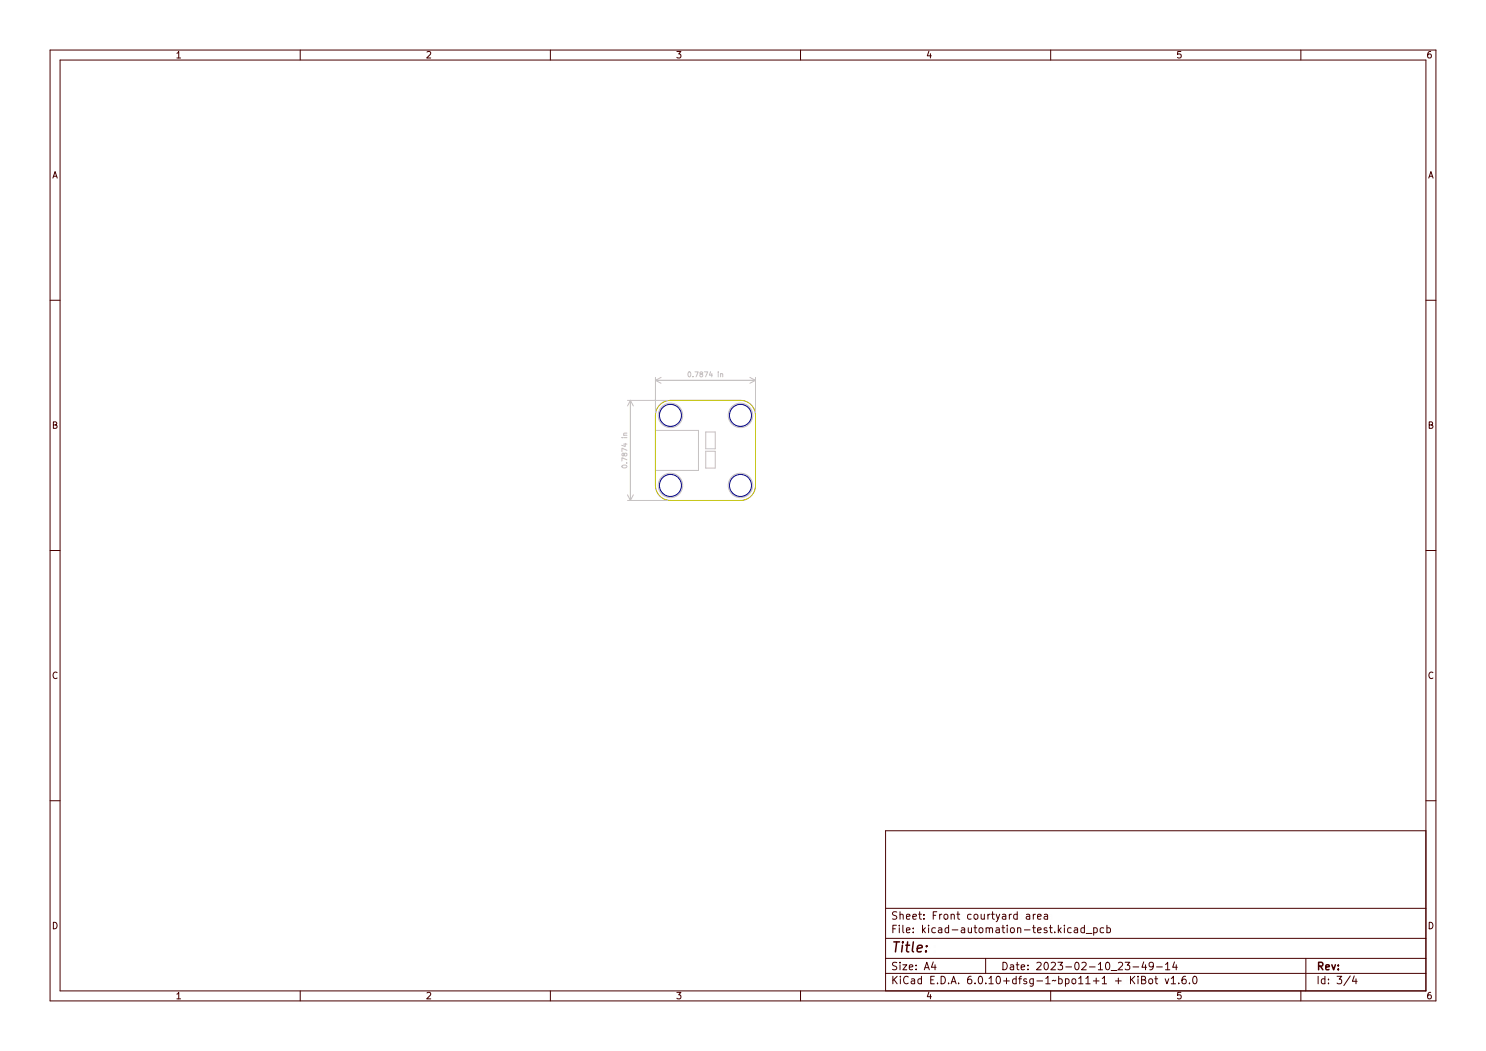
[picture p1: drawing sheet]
<svg xmlns="http://www.w3.org/2000/svg" width="1485mm" height="1050mm" viewBox="0 0 1485 1050" stroke-linecap="round" stroke-linejoin="round" font-family="sans-serif">
<g fill="none" stroke="#c2c2c2" stroke-width="1">
<path d="M655 377v35M655 380h100M655 380l6 3M661 377l-6 3M688 372a2.4 2.4 0 0 1 3 2 2.4 2.4 0 0 1-2 3l-2-2zM688 372a1.8 1.8 0 0 1 2 2 1.8 1.8 0 0 1-2 2zM692 376h1v1h-1zM695 372h3l-1 5h-1l2-5h-3zM700 372a1.4 1.4 0 0 1 2 0 1.4 1.4 0 0 1-1 2 1.4 1.4 0 0 1 1 2 1.4 1.4 0 0 1-2 0 1.4 1.4 0 0 1 0-2l-1-1zM703 372h3l-1 5h-1l2-5h-3zM709 372h1v3h1l-1 2h-1v-1h-2zM709 372v3h-1z"/>
<path d="M716 373h1v3l2 1h-3l1-1v-2zM717 372h.1M720 373h2v4v-3l-1-1-1 1v3zM749 377l6 3M755 377v35M755 380l-6 3M627 400h40M630 400v100M630 400l-3 6M630 400l3 6M622 438h.1M623 438h3l1-2v3l-1-1h-2l-1 1z"/>
<path d="M623 433l4-1v1h-3l-1 1 1 1h3h-4zM655 430h43v40h-43zM705 432h10v16h-10zM622 456l5 2v1l-5-2v3zM622 448l5 2v1l-5-2v2zM622 445h3l1-1 1 2h-1v2h-1l-3-2zM622 453h1h1a1.4 1.4 0 0 1 2 0 1.4 1.4 0 0 1 0 2 1.4 1.4 0 0 1-2 0 1.4 1.4 0 0 1-2 0 1.4 1.4 0 0 1 0-2zM622 446h3v1zM705 451h10v17h-10zM622 465a2.4 2.4 0 0 1 3-1 2.4 2.4 0 0 1 1 3 2.4 2.4 0 0 1-3 1 2.4 2.4 0 0 1-1-3zM622 465h2a1.4 1.4 0 0 1 2 0 1.4 1.4 0 0 1 0 2 1.4 1.4 0 0 1-2 0l-2-1zM626 462h1h-1z"/>
<path d="M627 500h40M627 494l3 6M633 494l-3 6"/>
<circle cx="689" cy="374" r=".4"/>
<circle cx="701" cy="375" r="1"/>
<circle cx="701" cy="373" r=".8"/>
<circle cx="670" cy="415" r="12"/>
<circle cx="740" cy="415" r="12"/>
<circle cx="623" cy="454" r=".8"/>
<circle cx="625" cy="454" r="1"/>
<circle cx="624" cy="466" r=".4"/>
<circle cx="670" cy="485" r="12"/>
<circle cx="740" cy="485" r="12"/>
</g>
<path d="M659 404a15 15 0 0 1 11-4h70a15 15 0 0 1 15 15v70a15 15 0 0 1-15 15h-70a15 15 0 0 1-15-15v-70a15 15 0 0 1 4-11z" fill="none" stroke="#c2c200" stroke-width="1"/>
<g fill="none" stroke="#000084" stroke-width="1">
<circle cx="670" cy="415" r="11"/>
<circle cx="740" cy="415" r="11"/>
<circle cx="670" cy="485" r="11"/>
<circle cx="740" cy="485" r="11"/>
</g>
<g fill="none" stroke="#480000" stroke-width="1">
<path d="M50 50h1385v950h-1385zM60 60h1365v930h-1365zM300 50v10M550 50v10M800 50v10M1050 50v10M1300 50v10M50 300h10M1425 300h10M50 550h10M1425 550h10M50 800h10"/>
<path d="M1425 800h10M1425 830h-540v160M885 907h540M891 912l3-1 1 1v1a1.6 1.6 0 0 0-3-1 1.5 1.5 0 0 0 0 2 2.5 2.5 0 0 1 3 4 2.5 2.5 0 0 1-4 0v-1a1.7 1.7 0 0 0 2 1 1.7 1.7 0 0 0 1-2 2.3 2.3 0 0 1-3-1 2.3 2.3 0 0 1 0-3zM897 911h1v3l1-1 2 1v5h-1v-4l-1-1-1 1v4h-1zM903 914a2.4 2.4 0 0 1 3-1 2.4 2.4 0 0 1 1 3h-4a2.1 2.1 0 0 0 2 2 2.1 2.1 0 0 0 2-1v1a3 3 0 0 1-4 0 3 3 0 0 1 0-4zM904 914h2v1h-2zM909 914a2.4 2.4 0 0 1 3-1 2.4 2.4 0 0 1 1 3h-4a2.1 2.1 0 0 0 2 2 2.1 2.1 0 0 0 2-1v1a3 3 0 0 1-4 0 3 3 0 0 1 0-4zM910 914h2v1h-2zM916 912h1v1h2v1h-2v3l2 1a1.6 1.6 0 0 1-2 1 1.6 1.6 0 0 1-1-2v-3h-1v-1h1zM922 913h2v2h-2zM922 917h2v2h-2z"/>
<path d="M933 911h4v1h-3v2h3v1h-3v4h-1zM940 913h1v1l1-1h2v1h-2l-1 1v4h-1zM946 914a1.8 1.8 0 0 1 2 2 1.8 1.8 0 0 1-2 2v-2zM951 913h1v1l1-1 2 1v5h-1v-4l-1-1-1 1v4h-1zM958 912h1v1h2v1h-2v3l2 1a1.6 1.6 0 0 1-2 1 1.6 1.6 0 0 1-1-2v-3h-1v-1h1zM970 914l2-1h1v1a2 2 0 0 0-2 1 2 2 0 0 0 0 2 2 2 0 0 0 2 0v1a2.9 2.9 0 0 1-4 0 2.9 2.9 0 0 1 1-4zM976 914a1.8 1.8 0 0 1 3 2 1.8 1.8 0 0 1-3 2v-2zM981 913h1v4l1 1 1-1v-4h1v6h-1v-1l-1 1-1-1zM988 913h1v1l1-1h2v1h-2l-1 1v4h-1zM994 912h1v1h2v1h-2v3l2 1a1.6 1.6 0 0 1-2 1 1.6 1.6 0 0 1-1-2v-3h-1v-1h1zM999 913h1l1 4 2-4h1l-3 7-1 1h-1v-1h1l1-1zM1005 913a2.5 2.5 0 0 1 3 0 2.5 2.5 0 0 1 1 2v4v-1a1.9 1.9 0 0 1-3 1 1.9 1.9 0 0 1-1-3 1.9 1.9 0 0 1 2-1h2l-1-1h-3z"/>
<path d="M1006 916a1.3 1.3 0 0 1 2 0 1.3 1.3 0 0 1 0 2 1.3 1.3 0 0 1-2 0zM1012 913h1v1l1-1h2v1h-2l-1 1v4h-1zM1018 913h1l1 1v-3h1v8h-1v-1a2.3 2.3 0 0 1-3 0 2.3 2.3 0 0 1 0-3zM1018 914a1.8 1.8 0 0 1 2 2 1.8 1.8 0 0 1-2 2v-2zM1029 913a2.5 2.5 0 0 1 3 0 2.5 2.5 0 0 1 2 2v4h-1v-1a1.9 1.9 0 0 1-3 1 1.9 1.9 0 0 1-1-3 1.9 1.9 0 0 1 2-1h2l-1-1h-3zM1030 916a1.3 1.3 0 0 1 2 0 1.3 1.3 0 0 1 0 2 1.3 1.3 0 0 1-2 0zM1036 913h1v1l1-1h2v1h-2l-1 1v4h-1zM1042 914a2.4 2.4 0 0 1 3-1 2.4 2.4 0 0 1 1 3h-4a2.1 2.1 0 0 0 1 2 2.1 2.1 0 0 0 3-1v1a3 3 0 0 1-4 0 3 3 0 0 1 0-4zM1042 914h2l1 1h-3zM1047 913a2.5 2.5 0 0 1 3 0 2.5 2.5 0 0 1 2 2v4h-1v-1a1.9 1.9 0 0 1-3 1 1.9 1.9 0 0 1-1-3 1.9 1.9 0 0 1 2-1h2l-1-1h-3zM1048 916a1.3 1.3 0 0 1 2 0 1.3 1.3 0 0 1 0 2 1.3 1.3 0 0 1-2 0zM885 937h540"/>
<path d="M891 925h4v1h-3v2h3v1h-3v3h-1zM897 927h2v4h2v1h-4v-1h2v-4h-2zM899 925v1zM903 924h2v7h2v1l-3-1v-6h-1zM909 927a2.4 2.4 0 0 1 3 0 2.4 2.4 0 0 1 1 3h-4a2.1 2.1 0 0 0 2 1 2.1 2.1 0 0 0 2 0v1a3 3 0 0 1-4-1 3 3 0 0 1 0-4zM910 928l2-1v2h-2zM916 927h2v1h-2zM916 931h2v1h-2zM927 925h1v4l2-2h2l-3 2 3 3h-1l-2-3-1 1v2h-1zM933 927h3v4h1v1h-4v-1h2v-4h-2zM935 925h1v1h-1zM940 927h2h1v1a2 2 0 0 0-3 0 2 2 0 0 0 0 3 2 2 0 0 0 3 0v1a2.9 2.9 0 0 1-4-1 2.9 2.9 0 0 1 1-4z"/>
<path d="M945 927a2.5 2.5 0 0 1 3 0 2.5 2.5 0 0 1 1 2v3h-1v-1a1.9 1.9 0 0 1-2 1 1.9 1.9 0 0 1-1-2 1.9 1.9 0 0 1 2-1h1v-1h-3zM946 930a1.3 1.3 0 0 1 2-1 1.3 1.3 0 0 1 0 2 1.3 1.3 0 0 1-2 0zM952 927h1h1v-2h1v7h-1v-1a2.3 2.3 0 0 1-3 1 2.3 2.3 0 0 1 0-4zM952 928a1.8 1.8 0 0 1 2 1 1.8 1.8 0 0 1-2 2v-2zM958 929h2v1h-2zM963 927a2.5 2.5 0 0 1 3 0 2.5 2.5 0 0 1 1 2v3h-1v-1a1.9 1.9 0 0 1-2 1 1.9 1.9 0 0 1-1-2 1.9 1.9 0 0 1 2-1h1v-1h-3zM964 930a1.3 1.3 0 0 1 2-1 1.3 1.3 0 0 1 0 2 1.3 1.3 0 0 1-2 0zM969 927h1v4h1l1-1v-3h1v5h-1v-1l-1 1h-1zM976 925h1v2h2h-2v4h2a1.6 1.6 0 0 1-2 1 1.6 1.6 0 0 1-1-2v-3h-1h1zM982 928a1.8 1.8 0 0 1 3 1 1.8 1.8 0 0 1-3 2v-2zM987 927h4l1 5h-1l-1-5v1v4h-1l-1-5v5h-1zM993 927a2.5 2.5 0 0 1 3 0 2.5 2.5 0 0 1 1 2v3h-1v-1a1.9 1.9 0 0 1-2 1 1.9 1.9 0 0 1-1-2 1.9 1.9 0 0 1 2-1h1v-1h-3z"/>
<path d="M994 930a1.3 1.3 0 0 1 2-1 1.3 1.3 0 0 1 0 2 1.3 1.3 0 0 1-2 0zM1000 925h1v2h2h-2v4h2a1.6 1.6 0 0 1-2 1 1.6 1.6 0 0 1-1-2v-3h-1h1zM1006 927h2v4h2v1h-5v-1h2v-4h-1zM1007 925h1v1h-1zM1012 928a1.8 1.8 0 0 1 3 1 1.8 1.8 0 0 1-3 2v-2zM1017 927h1h2h1v5l-1-4-1-1-1 1v4h-1zM1024 929h3v1h-3zM1030 925h1v2h2h-2v4h2a1.6 1.6 0 0 1-2 1 1.6 1.6 0 0 1-1-2v-3h-1h1zM1036 927a2.4 2.4 0 0 1 3 0 2.4 2.4 0 0 1 1 3h-4a2.1 2.1 0 0 0 1 1 2.1 2.1 0 0 0 3 0v1a3 3 0 0 1-4-1 3 3 0 0 1 0-4zM1036 928l2-1 1 2h-3zM1042 927h3v1a1.3 1.3 0 0 0-2-1 1.3 1.3 0 0 0 0 2 2.1 2.1 0 0 1 2 2 2.1 2.1 0 0 1-3 1l-1-1a1.3 1.3 0 0 0 2 1 1.3 1.3 0 0 0 1-2l-2-1zM1048 925h1v2h2h-2v4h2a1.6 1.6 0 0 1-1 1 1.6 1.6 0 0 1-2-2v-3h-1h1z"/>
<path d="M1055 931h1v1h-1zM1060 925h1v4l2-2h1l-2 2 2 3h-1l-2-3v1v2h-1zM1066 927h2v4h2v1h-5v-1h2v-4h-1zM1067 925h1v1h-1zM1072 927h3h1v1a2 2 0 0 0-3 0 2 2 0 0 0 0 3 2 2 0 0 0 3 0v1a2.9 2.9 0 0 1-4-1 2.9 2.9 0 0 1 0-4zM1078 927a2.5 2.5 0 0 1 2 0 2.5 2.5 0 0 1 2 2v3h-1v-1a1.9 1.9 0 0 1-3 1 1.9 1.9 0 0 1-1-2 1.9 1.9 0 0 1 3-1h1l-1-1h-2zM1078 930a1.3 1.3 0 0 1 2-1 1.3 1.3 0 0 1 0 2 1.3 1.3 0 0 1-1 0zM1084 927h2h1v-2h1v7h-1v-1a2.3 2.3 0 0 1-3 1 2.3 2.3 0 0 1-1-4zM1085 928a1.8 1.8 0 0 1 2 1 1.8 1.8 0 0 1-2 2l-1-2zM1089 934h6zM1095 927h1a2.3 2.3 0 0 1 4 0 2.3 2.3 0 0 1 0 3l-1 2-3-1v3h-1zM1097 928a1.8 1.8 0 0 1 2 1 1.8 1.8 0 0 1-2 2l-1-2z"/>
<path d="M1102 927h3h1v1a2 2 0 0 0-3 0 2 2 0 0 0 0 3 2 2 0 0 0 3 0v1a2.9 2.9 0 0 1-4-1 2.9 2.9 0 0 1 0-4zM1108 925v2a2.3 2.3 0 0 1 4 0 2.3 2.3 0 0 1 0 3l-1 2-3-1v1zM1109 928a1.8 1.8 0 0 1 2 1 1.8 1.8 0 0 1-2 2l-1-2zM885 957h540M985 957v15M1305 957v33M885 972h540M891 976h1v3l3-3h1l-3 3 3 4h-1l-3-4v1v3h-1zM891 962h3h1v1a1.6 1.6 0 0 0-3-1 1.5 1.5 0 0 0 0 3 2.5 2.5 0 0 1 3 3 2.5 2.5 0 0 1-4 1v-1a1.7 1.7 0 0 0 2 1 1.7 1.7 0 0 0 1-3 2.3 2.3 0 0 1-3-1 2.3 2.3 0 0 1 0-3zM897 964h2v4h2v1h-4v-1h2v-4h-2zM897 978h2v4h2v1h-4v-1h2v-4h-2zM899 961v2z"/>
<path d="M899 975v2zM903 964h4l-3 4h3v1h-4l3-5h-3zM904 976h2h1v1a2.8 2.8 0 0 0-4 2 2.8 2.8 0 0 0 3 3h1v1a4 4 0 0 1-4-1 4 4 0 0 1 0-5zM909 978a2.5 2.5 0 0 1 3 0 2.5 2.5 0 0 1 1 2v3h-1v-1a1.9 1.9 0 0 1-2 1 1.9 1.9 0 0 1-1-2 1.9 1.9 0 0 1 2-1h1v-1h-3zM909 964a2.4 2.4 0 0 1 3 0 2.4 2.4 0 0 1 1 3h-4a2.1 2.1 0 0 0 2 1 2.1 2.1 0 0 0 2 0v1a3 3 0 0 1-4-1 3 3 0 0 1 0-4zM910 965l2-1v2h-2zM915 978h2h1v-3h1v8h-1v-1a2.3 2.3 0 0 1-3 1 2.3 2.3 0 0 1 0-4zM916 979a1.8 1.8 0 0 1 2 1 1.8 1.8 0 0 1-2 2v-2zM916 964h2v1h-2zM916 968h2v1h-2zM927 976h4v1h-3v2h3v1h-3v2h3v1h-4zM928 962h2l2 7h-1l-1-2h-2l-1 2h-1z"/>
<path d="M929 963l1 3h-2zM935 962h2v5h1h-1v2h-1v-2h-3zM936 963v4h-3zM939 976a3 3 0 0 1 4 2v4a4 4 0 0 1-4 1zM940 977a2.8 2.8 0 0 1 2 2 2.8 2.8 0 0 1-2 3zM953 976h1l2 7h-1l-1-2h-2l-1 2h-1zM953 977l1 3h-2zM970 976h2l1 1h-3v2a2.3 2.3 0 0 1 3 1 2.3 2.3 0 0 1-1 3 2.3 2.3 0 0 1-3-2v-3zM982 976a2.8 2.8 0 0 1 3 1 2.8 2.8 0 0 1 1 3 2.6 2.6 0 0 1-3 3 2.6 2.6 0 0 1-2-4zM982 977h1a3 3 0 0 1 1 5 3 3 0 0 1-2-5zM993 976h3v6h2v1h-4v-1h1v-5h-2zM1000 976a2.8 2.8 0 0 1 3 1 2.8 2.8 0 0 1 1 3 2.6 2.6 0 0 1-3 3 2.6 2.6 0 0 1-2-4z"/>
<path d="M1000 977h1a3 3 0 0 1 1 5 3 3 0 0 1-2-5zM1001 962a3 3 0 0 1 4 2v4a4 4 0 0 1-4 1zM1002 963a2.8 2.8 0 0 1 2 2 2.8 2.8 0 0 1-2 3zM1005 980h2v-3h1v3h2h-2v3h-1v-3h-2zM1007 964a2.5 2.5 0 0 1 3 0 2.5 2.5 0 0 1 1 2v3h-1v-1a1.9 1.9 0 0 1-2 1 1.9 1.9 0 0 1-1-2 1.9 1.9 0 0 1 2-1h1v-1h-3zM1008 967a1.3 1.3 0 0 1 2-1 1.3 1.3 0 0 1 0 2 1.3 1.3 0 0 1-2 0zM1012 978h1h1v-3h1v8h-1v-1a2.3 2.3 0 0 1-3 1 2.3 2.3 0 0 1 0-4zM1012 979a1.8 1.8 0 0 1 2 1 1.8 1.8 0 0 1-2 2v-2zM1014 962h1v2h2h-2v4h2a1.6 1.6 0 0 1-2 1 1.6 1.6 0 0 1-1-2v-3h-1h1zM1017 978h2v-2a1.5 1.5 0 0 1 1 0 1.5 1.5 0 0 1 1 0l-1 1v1h1h-1v5h-1v-5h-2zM1019 964a2.4 2.4 0 0 1 3 0 2.4 2.4 0 0 1 1 3h-4a2.1 2.1 0 0 0 2 1 2.1 2.1 0 0 0 2 0v1a3 3 0 0 1-4-1 3 3 0 0 1 0-4zM1020 965l2-1v2h-2z"/>
<path d="M1024 978h3v1a1.3 1.3 0 0 0-2-1 1.3 1.3 0 0 0 0 2 2.1 2.1 0 0 1 2 2 2.1 2.1 0 0 1-3 1l-1-1a1.3 1.3 0 0 0 2 1 1.3 1.3 0 0 0 1-2l-2-1zM1026 964h2v1h-2zM1026 968h2v1h-2zM1030 978h1h2v5a2.5 2.5 0 0 1-3 2v-1h2l1-2a2.3 2.3 0 0 1-4 0 2.3 2.3 0 0 1 0-3zM1030 979a1.8 1.8 0 0 1 3 1 1.8 1.8 0 0 1-3 2v-2zM1036 980h3v1h-3zM1037 962a2.7 2.7 0 0 1 4 1 2.7 2.7 0 0 1-2 4l-1 1h3v1h-4l1-2a2.5 2.5 0 0 0 1-4h-2zM1042 976h2v6h2v1h-4v-1h1v-5h-1zM1044 962a2.8 2.8 0 0 1 3 1 2.8 2.8 0 0 1 0 3 2.6 2.6 0 0 1-2 3 2.6 2.6 0 0 1-2-4zM1044 963a3 3 0 0 1 2 5 3 3 0 0 1-2-5zM1047 980l5-1v1l-1 1-3-1-1 1zM1049 962a2.7 2.7 0 0 1 4 1 2.7 2.7 0 0 1-2 4l-1 1h3v1h-4l1-2a2.5 2.5 0 0 0 1-4h-2z"/>
<path d="M1053 975h1v3a2.3 2.3 0 0 1 3 0 2.3 2.3 0 0 1 1 3l-2 2-2-1v1h-1zM1055 979a1.8 1.8 0 0 1 2 1 1.8 1.8 0 0 1-2 2l-1-2zM1055 962a2.2 2.2 0 0 1 3 0 2.2 2.2 0 0 1 0 3 2.4 2.4 0 0 1 1 4 2.4 2.4 0 0 1-4 0v-1a1.8 1.8 0 0 0 2 0 1.8 1.8 0 0 0 0-2h-1v-1a1.4 1.4 0 0 0 2-1 1.4 1.4 0 0 0-1-2 1.4 1.4 0 0 0-2 1zM1059 978h1a2.3 2.3 0 0 1 3 0 2.3 2.3 0 0 1 1 3l-2 2-2-1v3h-1zM1061 979a1.8 1.8 0 0 1 2 1 1.8 1.8 0 0 1-2 2l-1-2zM1062 966h2v1h-2zM1067 979a1.8 1.8 0 0 1 2 1 1.8 1.8 0 0 1-2 2l-1-2zM1068 962a2.8 2.8 0 0 1 3 1 2.8 2.8 0 0 1 0 3 2.6 2.6 0 0 1-2 3 2.6 2.6 0 0 1-2-4zM1068 963a3 3 0 0 1 2 5 3 3 0 0 1-2-5zM1072 976h2v6h2v1h-4v-1h1v-5h-1zM1073 962a2.7 2.7 0 0 1 4 1 2.7 2.7 0 0 1-2 4l-1 1h3v1h-4l1-2a2.5 2.5 0 0 0 1-4h-2zM1078 976h2v6h2v1h-4v-1h1v-5h-1z"/>
<path d="M1080 966h2v1h-2zM1083 980h2v-3h1v3h2h-2v3h-1v-3h-2zM1085 962h3v6h1v1h-4v-1h2v-5h-2zM1090 976h2v6h2v1h-4v-1h1v-5h-1zM1092 962a2.8 2.8 0 0 1 3 1 2.8 2.8 0 0 1 1 3 2.6 2.6 0 0 1-3 3 2.6 2.6 0 0 1-2-4zM1092 963h1a3 3 0 0 1 1 5 3 3 0 0 1-2-5zM1096 971h6zM1101 980h2v-3h1v3h2h-2v3h-1v-3h-2zM1103 962a2.7 2.7 0 0 1 4 1 2.7 2.7 0 0 1-2 4l-1 1h3v1h-4l1-2a2.5 2.5 0 0 0 1-4h-2zM1109 962a2.2 2.2 0 0 1 3 0 2.2 2.2 0 0 1 0 3 2.4 2.4 0 0 1 1 4 2.4 2.4 0 0 1-4 0v-1a1.8 1.8 0 0 0 3 0 1.8 1.8 0 0 0 0-2h-2v-1a1.4 1.4 0 0 0 2-1 1.4 1.4 0 0 0 0-2 1.4 1.4 0 0 0-2 1h-1zM1113 976h1v3l3-3h2l-3 3 3 4h-2l-2-4-1 1v3h-1zM1116 966h3v1h-3z"/>
<path d="M1120 978h2v4h2v1h-4v-1h1v-4h-1zM1121 975h1v2h-1zM1124 962h1v5h1h-1v2h-1v-2h-3zM1124 963v4h-2zM1125 976h3a1.8 1.8 0 0 1 2 1 1.8 1.8 0 0 1-1 2 2 2 0 0 1 1 3 2 2 0 0 1-2 1h-3zM1126 980h2a1.4 1.4 0 0 1 1 1 1.4 1.4 0 0 1-1 1h-2zM1126 977h3v1l-3 1zM1127 962a2.8 2.8 0 0 1 4 0 2.8 2.8 0 0 1 1 4 2.9 2.9 0 0 1-5 3v-1h3l1-2a2.3 2.3 0 0 1-4 0 2.3 2.3 0 0 1 0-4zM1133 979a1.8 1.8 0 0 1 2 1 1.8 1.8 0 0 1-2 2l-1-2zM1134 966h3v1h-3zM1139 976h1v2h2h-2v4h2a1.6 1.6 0 0 1-2 1 1.6 1.6 0 0 1-1-2v-3h-2h2zM1140 962h2v6h2v1h-4v-1h1v-5h-1z"/>
<path d="M1148 962h1v5h1h-1v2h-1v-2h-3zM1148 963v4h-2zM1149 978h1l2 4 1-4h1l-2 5h-1zM1156 966h5M1156 976h3v6h1v1h-4v-1h2v-5h-2zM1165 963l2-2v8M1165 969h4M1168 976h3l1 1h-3l-1 2a2.3 2.3 0 0 1 4 1 2.3 2.3 0 0 1-1 3 2.3 2.3 0 0 1-3-2v-3zM1174 961l-2 5h4M1175 964v5M1180 976a2.8 2.8 0 0 1 4 1 2.8 2.8 0 0 1 0 3 2.6 2.6 0 0 1-3 3 2.6 2.6 0 0 1-2-4zM1181 977a3 3 0 0 1 2 5h-1a3 3 0 0 1-1-5z"/>
<path d="M1192 976l2-1a4 4 0 0 1 2 4 4 4 0 0 1-2 4l-2-1v-2zM1316 976h4v1h-2v5h2v1h-4v-1h1v-5h-1zM1322 978h2h1v-3h1v8h-1v-1a2.3 2.3 0 0 1-3 1 2.3 2.3 0 0 1 0-4zM1323 979a1.8 1.8 0 0 1 2 1 1.8 1.8 0 0 1-2 2l-1-2zM1329 978h1v1h-1zM1340 976a2.2 2.2 0 0 1 3 0 2.2 2.2 0 0 1 0 3 2.4 2.4 0 0 1 1 4 2.4 2.4 0 0 1-4 0v-1a1.8 1.8 0 0 0 2 0 1.8 1.8 0 0 0 0-2h-1v-1a1.4 1.4 0 0 0 2-1 1.4 1.4 0 0 0-1-2 1.4 1.4 0 0 0-2 1zM1349 976h1l-4 8h-1zM1354 976h2v5v2h-1v-2h-4zM1355 977v4h-3zM300 990v10M550 990v10M800 990v10"/>
<path d="M910 981a1.3 1.3 0 0 1 2-1 1.3 1.3 0 0 1 0 2 1.3 1.3 0 0 1-2 0zM934 982h2v1h-2zM946 982h2v1h-2zM958 982h2v1h-2zM977 982h1v1h-1zM989 982h1v1h-1zM1050 990v10M1163 982h1v1h-1zM1175 982h1v1h-1zM1189 982v1M1300 990v10M1329 982h1v1h-1z"/>
<circle cx="947" cy="916" r="2.7"/>
<circle cx="977" cy="916" r="2.7"/>
<circle cx="983" cy="929" r="2.7"/>
<circle cx="1013" cy="929" r="2.7"/>
<circle cx="983" cy="979" r=".7"/>
<circle cx="1001" cy="979" r=".7"/>
<circle cx="1045" cy="965" r=".7"/>
<circle cx="1069" cy="965" r=".7"/>
<circle cx="1093" cy="965" r=".7"/>
<circle cx="1129" cy="964" r="1.6"/>
<circle cx="1182" cy="979" r=".7"/>
<circle cx="971" cy="981" r="1.6"/>
<circle cx="1067" cy="980" r="2.7"/>
<circle cx="1134" cy="980" r="2.7"/>
<circle cx="1170" cy="981" r="1.6"/>
</g>
<g fill="none" stroke="#480000" stroke-width="1.5">
<path d="M890 942h8v1h-3v8h-2v-8h-3zM900 944h3v6h2v1h-6v-1h2v-5h-1zM901 941h2v2h-2zM909 942h1v2h3v1h-3v5h3v1h-3l-1-1v-5h-2v-1h2zM915 941h3v8l1 1h2v1h-3l-1-1v-8h-2zM924 945a3 3 0 0 1 4-1 3 3 0 0 1 1 4h-5a2.8 2.8 0 0 0 2 3 2.8 2.8 0 0 0 3-1v1a4 4 0 0 1-5-1 4 4 0 0 1 0-5zM925 945h2l1 2h-4zM933 944h2v2h-2zM933 949h2v2h-2zM1316 962h2a2 2 0 0 1 2 1 2 2 0 0 1-1 3l2 3h-1l-2-3h-1v3h-1zM1317 963h1a1.3 1.3 0 0 1 1 1 1.3 1.3 0 0 1-1 1h-1zM1322 964a2.4 2.4 0 0 1 3 0 2.4 2.4 0 0 1 1 3h-4a2.1 2.1 0 0 0 2 1 2.1 2.1 0 0 0 2 0v1a3 3 0 0 1-4-1 3 3 0 0 1 0-4z"/>
<path d="M1323 965l2-1v2h-3zM1327 964h1l2 4 1-4h1l-2 5h-1zM1335 964h1v1h-1zM1335 968h1v1h-1z"/>
</g>
<text font-size="13.3" fill="#480000" x="890" y="951">Title:</text>
<g font-size="10" fill="#480000">
<text x="890" y="919">Sheet: Front courtyard area</text>
<text x="890" y="932">File: kicad-automation-test.kicad_pcb</text>
<text x="890" y="969">Size: A4</text>
<text x="1000" y="969">Date: 2023-02-10_23-49-14</text>
<text x="1315" y="969">Rev:</text>
<text x="890" y="983">KiCad E.D.A. 6.0.10+dfsg-1~bpo11+1 + KiBot v1.6.0</text>
<text x="1315" y="983">Id: 3/4</text>
</g>
<g font-size="8.7" fill="#480000">
<text x="175" y="58">1</text>
<text x="425" y="58">2</text>
<text x="675" y="58">3</text>
<text x="925" y="58">4</text>
<text x="1175" y="58">5</text>
<text x="1425" y="58">6</text>
<text x="52" y="178">A</text>
<text x="1427" y="178">A</text>
<text x="52" y="428">B</text>
<text x="1427" y="428">B</text>
<text x="52" y="678">C</text>
<text x="1427" y="678">C</text>
<text x="52" y="928">D</text>
<text x="1427" y="928">D</text>
<text x="175" y="998">1</text>
<text x="425" y="998">2</text>
<text x="675" y="998">3</text>
<text x="925" y="998">4</text>
<text x="1175" y="998">5</text>
<text x="1425" y="998">6</text>
</g>
<g font-size="6.7" fill="#c2c2c2">
<text x="687" y="377">0.7874 in</text>
<text x="627" y="468" transform="rotate(-90 627 468)">0.7874 in</text>
</g>
</svg>
